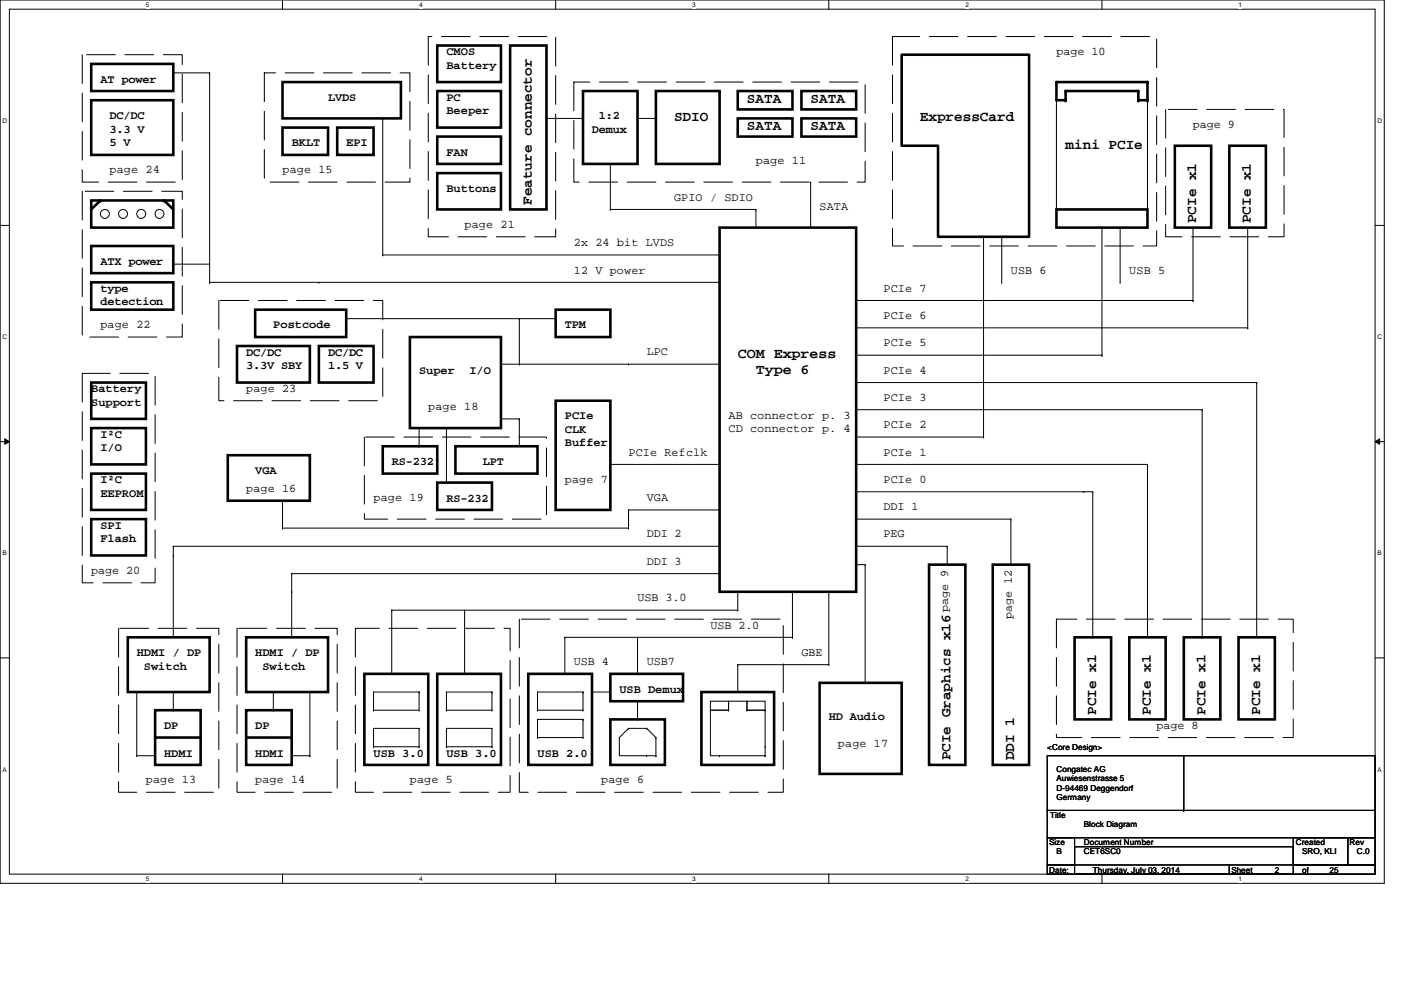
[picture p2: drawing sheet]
<svg xmlns="http://www.w3.org/2000/svg" width="297mm" height="210mm" viewBox="0 0 297 210" stroke-linecap="round" stroke-linejoin="round" font-family="sans-serif">
<path d="M0 0h293.5v187.3h-293.5zM2 1.9h289.5v183.4h-289.5z" fill="none" stroke="#000" stroke-width=".21"/>
<g fill="#fff">
<path d="M30.9 .2h.8v1.5h-.8z"/>
<path d="M30.9 185.5h.8v1.6h-.8z"/>
</g>
<path d="M59.9 0v1.9M59.9 185.3v2" fill="none" stroke="#000" stroke-width=".21"/>
<g fill="#fff">
<path d="M88.9 .2h.7v1.5h-.7z"/>
<path d="M88.9 185.5h.7v1.6h-.7z"/>
</g>
<path d="M117.8 0v1.9M117.8 185.3v2" fill="none" stroke="#000" stroke-width=".21"/>
<g fill="#fff">
<path d="M146.8 .2h.7v1.5h-.7z"/>
<path d="M146.8 185.5h.7v1.6h-.7z"/>
</g>
<path d="M175.7 0v1.9M175.7 185.3v2" fill="none" stroke="#000" stroke-width=".21"/>
<g fill="#fff">
<path d="M204.7 .2h.7v1.5h-.7z"/>
<path d="M204.7 185.5h.7v1.6h-.7z"/>
</g>
<path d="M233.6 0v1.9M233.6 185.3v2" fill="none" stroke="#000" stroke-width=".21"/>
<g fill="#fff">
<path d="M262.6 .2h.8v1.5h-.8z"/>
<path d="M262.6 185.5h.8v1.6h-.8z"/>
<path d="M.5 24.8h1v1.6h-1z"/>
<path d="M292.1 24.8h.9v1.6h-.9z"/>
<path d="M.5 70.7h1v1.5h-1z"/>
<path d="M292.1 70.7h.9v1.5h-.9z"/>
</g>
<path d="M0 47.8h2M291.5 47.8h2" fill="none" stroke="#000" stroke-width=".21"/>
<g fill="#fff">
<path d="M.5 116.5h.9v1.6h-.9z"/>
<path d="M292.1 116.5h.8v1.6h-.8z"/>
</g>
<path d="M0 93.6h2M1 93l1 .6-1 .6zM291.5 93.6l1-.6v1.2zM291.5 93.6h2" fill="none" stroke="#000" stroke-width=".21"/>
<path d="M1 93l1 .6-1 .6zM291.5 93.6l1-.6v1.2z" fill="#000"/>
<g fill="#fff">
<path d="M.5 162.4h.9v1.5h-.9z"/>
<path d="M292.1 162.4h.8v1.5h-.8z"/>
</g>
<g fill="none" stroke="#000" stroke-width=".21">
<path d="M36.7 15.5h7.7M44.4 15.5h.1M44.4 15.5v44.4M81.1 25.1h.1M81.1 25.1v29M115.9 25.1h.1M115.9 25.1h7.7M129.4 34.8v9.6M135.2 25.1h3.9M139.1 25.1h.1M171.9 38.6h.1M171.9 38.6v9.7"/>
<path d="M224 21.3h.1M224 21.3v23.1M243.3 21.3h.1M243.3 21.3v23.1M36.7 56h7.7M44.4 59.9h.1M44.4 56h.1M44.4 59.9h108.2M67.6 59.9h.1M81.1 54.1h.1M81.1 54.1h71.5M129.4 44.4h.1"/>
<path d="M129.4 44.4h30.9M160.3 44.4h.1M160.3 48.3h.1M160.3 44.4v3.9M208.5 50.2h.1M208.5 50.2v42.5M212.4 59.9h.1M212.4 50.2v9.7M233.6 48.3v27M237.5 59.9h.1M237.5 48.3v11.6M252.9 48.3v15.4"/>
<path d="M264.5 48.3v21.2M73.4 67.6h44.4M106.2 77.2h46.4M110.1 67.6h.1M110.1 77.2h.1M110.1 67.6v9.6M117.8 67.6h.1M133.3 77.2h.1M152.6 77.2h.1M181.5 75.3h52.1M181.5 69.5h83M181.5 63.7h71.4"/>
<path d="M233.6 75.3h.1M252.9 63.7h.1M264.5 69.5h.1M88.9 94.6h.1M88.9 90.8v3.8M94.7 90.8v11.5M106.2 88.8h3.9M110.1 88.8h.1M110.1 88.8v5.8M129.4 98.5h23.2M152.6 98.5h.1M181.5 81.1h.1"/>
<path d="M181.5 98.5h61.8M181.5 92.7h27M181.5 86.9h73.4M181.5 81.1h84.9M208.5 92.7h.1M243.3 98.5h.1M243.3 98.5v36.6M254.9 86.9h.1M254.9 86.9v48.2M266.4 81.1h.1M266.4 81.1v54M36.7 117.8h.1"/>
<path d="M36.7 115.8h.1M36.7 115.8h115.9M36.7 115.8v19.3M59.9 112h.1M59.9 106.2v5.8M59.9 112h73.4M94.7 102.3h.1M133.3 112h.1M133.3 108.1h.1M133.3 108.1v3.9M133.3 108.1h19.3M152.6 115.8h.1"/>
<path d="M152.6 108.1h.1M181.5 115.8h19.3M181.5 110.1h32.8M181.5 104.3h50.2M181.5 119.7h1.9M183.4 119.7h.1M183.4 119.7v25.1M200.8 115.8h.1M200.8 119.7h.1M200.8 115.8v3.9M214.3 110.1h.1M214.3 119.7h.1"/>
<path d="M214.3 110.1v9.6M229.8 104.3h.1M231.7 104.3h.1M231.7 104.3v30.8M0 139.5h2M61.8 125.5h.1M61.8 121.6h.1M61.8 121.6v13.5M61.8 121.6h90.8M83.1 129.4h.1M83.1 129.4h73.3M83.1 129.4v13.5"/>
<path d="M98.5 129.4h.1M98.5 129.4v13.5M119.8 135.1h.1M119.8 135.1v7.8M119.8 135.1h48.2M135.2 139h.1M135.2 135.1h.1M135.2 135.1v7.8M152.6 121.6h.1M156.4 129.4h.1M156.4 125.5v3.9M168 135.1h.1"/>
<path d="M168 125.5v9.6M175.7 125.5h.1M175.7 125.5v15.4M231.7 135.1h.1M254.9 135.1h.1M291.5 139.5h2M29 146.7v13.5M36.7 150.6h.1M36.7 146.7v3.9M58 150.6h.1M58 146.7v3.9M65.7 146.7v13.5"/>
<path d="M79.2 150.6h.1M79.2 158.3h.1M79.2 150.6h9.7M79.2 158.3h9.7M88.9 146.7h.1M88.9 150.6h.1M88.9 154.4h.1M88.9 158.3h.1M88.9 146.7h-9.7v3.9M88.9 154.4h-9.7v3.9M88.9 146.7v3.9M88.9 154.4v3.9"/>
<path d="M94.7 150.6h.1M94.7 158.3h.1M94.7 150.6h9.6M94.7 158.3h9.6M104.3 146.7h.1M104.3 150.6h.1M104.3 154.4h.1M104.3 158.3h.1M104.3 146.7h-9.6v3.9M104.3 154.4h-9.6v3.9M104.3 146.7v3.9M104.3 154.4v3.9"/>
<path d="M114 150.6h.1M114 156.4h.1M114 150.6h9.6M114 156.4h9.6M123.6 150.6h.1M123.6 146.7h.1M123.6 156.4h.1M123.6 152.5h.1M123.6 146.7h-9.6v3.9M123.6 152.5h-9.6v3.9M123.6 146.7v3.9M123.6 152.5v3.9"/>
<path d="M125.5 146.7h3.9M129.4 146.7h.1M131.3 156.4h.1M131.3 156.4v3.8h7.8M133.3 154.4h.1M133.3 154.4h3.8M133.3 154.4l-2 2M135.2 152.5h.1M135.2 148.7v3.8M137.1 154.4h.1M137.1 154.4l2 2M139.1 156.4h.1"/>
<path d="M139.1 156.4v3.8M150.6 148.7h3.9v1.9h-3.9zM150.6 150.6h.1M150.6 150.6v9.6h11.6M150.6 150.6h3.9M154.5 150.6h.1M154.5 148.7h.1M154.5 148.7v1.9M154.5 148.7h3.9M156.4 140.9h.1M156.4 140.9v5.8M156.4 140.9h19.3"/>
<path d="M158.4 148.7h3.8v1.9h-3.8zM158.4 148.7h.1M158.4 150.6h.1M158.4 150.6h3.8M158.4 148.7v1.9M162.2 150.6h.1M162.2 158.3h.1M162.2 150.6v9.6M175.7 140.9h.1M183.4 144.8h.1M29 160.2h.1M29 160.2h3.9"/>
<path d="M32.9 160.2h.1M61.8 160.2h3.9M65.7 160.2h.1M137.1 160.2h.1M139.1 160.2h.1M152.6 160.2h.1M162.2 160.2h.1M222 160.2h69.5v11.6h-69.5zM222 171.8h69.5v5.8h-69.5zM222 177.6h5.8v5.8h-5.8zM227.8 179.5h46.4v5.8h-46.4zM251 171.8h.1"/>
<path d="M251 160.2v11.6M274.2 177.6h11.5v5.8h-11.5zM285.7 177.6h5.8v5.8h-5.8zM222 183.4h38.6v1.9h-38.6zM260.6 183.4h30.9v1.9h-30.9z"/>
<circle cx="22.2" cy="45.4" r=".95"/>
<circle cx="26.1" cy="45.4" r=".95"/>
<circle cx="29.9" cy="45.4" r=".95"/>
<circle cx="33.8" cy="45.3" r=".94"/>
</g>
<g fill="none" stroke="#000" stroke-width=".55">
<path d="M19.3 13.5h17.4v5.8h-17.4zM59.9 17.4h25.1v7.7h-25.1zM92.7 9.7h13.5v7.7h-13.5zM92.7 19.3h13.5v7.8h-13.5zM108.2 9.7h7.7v34.7h-7.7zM123.6 19.3h11.6v15.5h-11.6zM139.1 19.3h13.5v15.5h-13.5zM156.4 19.3h11.6v3.9h-11.6zM169.9 19.3h11.6v3.9h-11.6zM191.2 11.6h27v38.6h-19.3v-19.3h-7.7zM224 17.4h19.3v3.9h-2v-2h-15.4v2h-1.9zM19.3 21.3h17.4v11.6h-17.4z"/>
<path d="M59.9 27.1h9.7v5.8h-9.7zM71.5 27.1h7.7v5.8h-7.7zM92.7 29h13.5v5.8h-13.5zM92.7 36.7h13.5v7.7h-13.5zM156.4 25.1h11.6v3.9h-11.6zM169.9 25.1h11.6v3.9h-11.6zM249.1 30.9h7.7v17.4h-7.7zM260.6 30.9h7.8v17.4h-7.8zM19.3 42.5h17.4v5.8h-17.4zM19.3 52.2h17.4v5.7h-17.4zM19.3 59.9h17.4v5.8h-17.4zM21.3 42.5l-2 1.9"/>
<path d="M34.8 42.5l1.9 1.9M152.6 48.3h28.9v77.2h-28.9zM224 44.4h19.3v3.9h-19.3zM50.2 73.4h15.5v7.7h-15.5zM54.1 65.7h19.3v5.8h-19.3zM67.6 73.4h11.6v7.7h-11.6zM86.9 71.5h19.3v19.3h-19.3zM117.8 65.7h11.6v5.8h-11.6zM19.3 90.8h11.6v7.7h-11.6zM19.3 81.1h11.6v7.7h-11.6zM48.3 96.5h17.4v9.7h-17.4zM81.1 94.6h11.6v5.8h-11.6z"/>
<path d="M96.6 94.6h17.4v5.8h-17.4zM117.8 85h11.6v23.1h-11.6zM19.3 110.1h11.6v7.7h-11.6zM19.3 100.4h11.6v7.7h-11.6zM92.7 102.3h11.6v5.8h-11.6zM197 119.7h7.7v42.5h-7.7zM210.5 119.7h7.7v42.5h-7.7zM27.1 135.1h17.3v11.6h-17.3zM52.2 135.1h17.4v11.6h-17.4zM227.8 135.1h7.8v17.4h-7.8zM239.4 135.1h7.7v17.4h-7.7zM251 135.1h7.7v17.4h-7.7z"/>
<path d="M262.6 135.1h7.7v17.4h-7.7zM32.9 150.6h9.6v11.6h-9.6zM32.9 156.4h9.6M52.2 150.6h9.6v11.6h-9.6zM52.2 156.4h9.6M77.3 142.9h13.5v19.3h-13.5zM92.7 142.9h13.5v19.3h-13.5zM112 142.9h13.5v19.3h-13.5zM129.4 152.5h11.6v9.7h-11.6zM129.4 142.9h15.4v5.8h-15.4zM148.7 146.7h15.4v15.5h-15.4zM173.8 144.8h17.4v19.3h-17.4z"/>
</g>
<g fill="#000">
<circle cx="224" cy="17.4" r=".28"/>
<circle cx="225.9" cy="19.3" r=".28"/>
<circle cx="241.3" cy="19.3" r=".28"/>
<circle cx="243.3" cy="17.4" r=".28"/>
<circle cx="225.9" cy="21.3" r=".28"/>
<circle cx="241.3" cy="21.3" r=".28"/>
<circle cx="243.3" cy="21.3" r=".28"/>
<circle cx="21.3" cy="42.5" r=".28"/>
<circle cx="34.8" cy="42.5" r=".28"/>
<circle cx="42.5" cy="156.4" r=".28"/>
<circle cx="61.8" cy="156.4" r=".28"/>
</g>
<g fill="none" stroke="#000" stroke-width=".21" stroke-dasharray="6.1 2">
<path d="M17.4 11.6h21.2v27h-21.2zM56 15.5h30.9v23.1h-30.9zM90.8 7.7h27v42.5h-27zM121.7 17.4h61.7v21.2h-61.7zM189.2 7.7h56v44.5h-56zM247.1 23.2h25.1v27h-25.1zM17.4 40.6h21.2v30.9h-21.2zM17.4 79.2h15.5v44.4h-15.5zM46.4 63.7h34.7v21.3h-34.7zM77.3 92.7h38.6v17.4h-38.6zM25.1 133.2h21.3v34.8h-21.3zM50.2 133.2h21.3v34.8h-21.3z"/>
<path d="M75.3 133.2h32.9v34.8h-32.9zM110.1 131.3h56v36.7h-56zM224 131.3h50.2v25.1h-50.2z"/>
</g>
<g font-size="3">
<text x="158.4" y="21.8">SATA</text>
<text x="171.9" y="21.8">SATA</text>
<text x="142.9" y="25.7">SDIO</text>
<text x="158.4" y="27.6">SATA</text>
<text x="171.9" y="27.6">SATA</text>
<text x="195" y="25.7">ExpressCard</text>
<text x="225.9" y="31.5">mini PCIe</text>
<text x="112.7" y="43.4" transform="rotate(-90 112.7 43.4)">Feature connector</text>
<text x="253.6" y="47.3" transform="rotate(-90 253.6 47.3)">PCIe x1</text>
<text x="265.2" y="47.3" transform="rotate(-90 265.2 47.3)">PCIe x1</text>
<text x="156.4" y="75.9">COM Express</text>
<text x="160.2" y="79.4">Type 6</text>
<text x="232.4" y="151.6" transform="rotate(-90 232.4 151.6)">PCIe x1</text>
<text x="244" y="151.6" transform="rotate(-90 244 151.6)">PCIe x1</text>
<text x="255.6" y="151.6" transform="rotate(-90 255.6 151.6)">PCIe x1</text>
<text x="267.2" y="151.6" transform="rotate(-90 267.2 151.6)">PCIe x1</text>
<text x="201.5" y="161.2" transform="rotate(-90 201.5 161.2)">PCIe Graphics x16</text>
<text x="215" y="161.2" transform="rotate(-90 215 161.2)">DDI 1</text>
</g>
<g font-size="2.5">
<text x="94.7" y="11.7">CMOS</text>
<text x="224" y="11.6">page 10</text>
<text x="21.3" y="17.5">AT power</text>
<text x="94.7" y="14.6">Battery</text>
<text x="69.6" y="21.4">LVDS</text>
<text x="94.7" y="21.4">PC</text>
<text x="23.2" y="25.3">DC/DC</text>
<text x="23.2" y="28.1">3.3 V</text>
<text x="94.7" y="24.2">Beeper</text>
<text x="125.5" y="28.1">Demux</text>
<text x="127" y="25.3">1:2</text>
<text x="252.9" y="27.1">page 9</text>
<text x="23.2" y="30.9">5 V</text>
<text x="61.8" y="31">BKLT</text>
<text x="73.4" y="31">EPI</text>
<text x="94.7" y="33">FAN</text>
<text x="160.3" y="34.8">page 11</text>
<text x="23.2" y="36.7">page 24</text>
<text x="59.9" y="36.7">page 15</text>
<text x="94.7" y="40.7">Buttons</text>
<text x="142.9" y="42.5">GPIO / SDIO</text>
<text x="173.8" y="44.5">SATA</text>
<text x="98.5" y="48.3">page 21</text>
<text x="121.7" y="52.2">2x 24 bit LVDS</text>
<text x="21.3" y="56.1">ATX power</text>
<text x="121.7" y="58">12 V power</text>
<text x="214.3" y="58">USB 6</text>
<text x="239.4" y="58">USB 5</text>
<text x="21.3" y="61.9">type</text>
<text x="21.3" y="64.8">detection</text>
<text x="187.3" y="61.8">PCIe 7</text>
<text x="21.3" y="69.6">page 22</text>
<text x="58" y="69.6">Postcode</text>
<text x="119.8" y="69.6">TPM</text>
<text x="187.3" y="67.6">PCIe 6</text>
<text x="52.2" y="75.4">DC/DC</text>
<text x="69.6" y="75.4">DC/DC</text>
<text x="137.1" y="75.4">LPC</text>
<text x="187.3" y="73.4">PCIe 5</text>
<text x="19.3" y="83.2">Battery</text>
<text x="52.2" y="78.3">3.3V SBY</text>
<text x="52.2" y="83.1">page 23</text>
<text x="69.6" y="78.3">1.5 V</text>
<text x="88.9" y="79.3">Super</text>
<text x="99.5" y="79.3">I/O</text>
<text x="187.3" y="79.2">PCIe 4</text>
<text x="19.3" y="86">Support</text>
<text x="90.8" y="87">page 18</text>
<text x="119.8" y="88.9">PCIe</text>
<text x="154.5" y="88.9">AB connector p. 3</text>
<text x="187.3" y="85">PCIe 3</text>
<text x="21.3" y="92.8">I²C</text>
<text x="21.3" y="95.7">I/O</text>
<text x="119.8" y="91.8">CLK</text>
<text x="119.8" y="94.6">Buffer</text>
<text x="154.5" y="91.5">CD connector p. 4</text>
<text x="187.3" y="90.8">PCIe 2</text>
<text x="54.1" y="100.5">VGA</text>
<text x="83.1" y="98.6">RS-232</text>
<text x="102.4" y="98.6">LPT</text>
<text x="133.3" y="96.6">PCIe Refclk</text>
<text x="187.3" y="96.6">PCIe 1</text>
<text x="21.3" y="102.5">I²C</text>
<text x="21.3" y="105.3">EEPROM</text>
<text x="52.2" y="104.3">page 16</text>
<text x="79.2" y="106.3">page 19</text>
<text x="94.7" y="106.3">RS-232</text>
<text x="119.8" y="102.4">page 7</text>
<text x="137.1" y="106.3">VGA</text>
<text x="187.3" y="102.4">PCIe 0</text>
<text x="21.3" y="112.1">SPI</text>
<text x="137.1" y="114">DDI 2</text>
<text x="187.3" y="114">PEG</text>
<text x="187.3" y="108.2">DDI 1</text>
<text x="21.3" y="115">Flash</text>
<text x="137.1" y="119.8">DDI 3</text>
<text x="19.3" y="121.7">page 20</text>
<text x="135.2" y="127.5">USB 3.0</text>
<text x="201" y="129.8" transform="rotate(-90 201 129.8)">page 9</text>
<text x="214.5" y="131.3" transform="rotate(-90 214.5 131.3)">page 12</text>
<text x="150.6" y="133.3">USB 2.0</text>
<text x="29" y="139.1">HDMI / DP</text>
<text x="30.5" y="142">Switch</text>
<text x="54.1" y="139.1">HDMI / DP</text>
<text x="55.6" y="142">Switch</text>
<text x="121.7" y="141">USB 4</text>
<text x="137.1" y="141">USB7</text>
<text x="169.9" y="139.1">GBE</text>
<text x="131.3" y="146.9">USB Demux</text>
<text x="34.8" y="154.6">DP</text>
<text x="54.1" y="154.6">DP</text>
<text x="175.7" y="152.7">HD Audio</text>
<text x="245.2" y="154.5">page 8</text>
<text x="34.8" y="160.4">HDMI</text>
<text x="54.1" y="160.4">HDMI</text>
<text x="79.2" y="160.4">USB 3.0</text>
<text x="94.7" y="160.4">USB 3.0</text>
<text x="114" y="160.4">USB 2.0</text>
<text x="177.7" y="158.4">page 17</text>
<text x="30.9" y="166.1">page 13</text>
<text x="54.1" y="166.1">page 14</text>
<text x="86.9" y="166.1">page 5</text>
<text x="127.5" y="166.1">page 6</text>
</g>
<g font-size="1.7">
<text x="222" y="159">&lt;Core Design&gt;</text>
<text x="224" y="163.8">Congatec AG</text>
<text x="224" y="165.7">Auwiesenstrasse 5</text>
<text x="224" y="167.6">D-94469 Deggendorf</text>
<text x="222.6" y="173.4">Title</text>
<text x="224" y="169.6">Germany</text>
<text x="222.5" y="179.2">Size</text>
<text x="229.8" y="179.2">Document Number</text>
<text x="229.8" y="175.3">Block Diagram</text>
<text x="274.7" y="179.2">Created</text>
<text x="286.1" y="179.2">Rev</text>
<text x="222.5" y="185">Date:</text>
<text x="224" y="181.1">B</text>
<text x="229.8" y="181.1">CET6SC0</text>
<text x="231.7" y="185">Thursday, July 03, 2014</text>
<text x="261.1" y="185">Sheet</text>
<text x="270.3" y="185">2</text>
<text x="276.1" y="181.1">SRO, KLI</text>
<text x="276.1" y="185">of</text>
<text x="281.9" y="185">25</text>
<text x="287.7" y="181.1">C.0</text>
</g>
<g font-size="1.4">
<text x="30.9" y="1.4">5</text>
<text x="88.9" y="1.4">4</text>
<text x="146.8" y="1.4">3</text>
<text x="204.7" y="1.4">2</text>
<text x="262.6" y="1.4">1</text>
<text x=".5" y="26.1">D</text>
<text x="292.1" y="26.1">D</text>
<text x=".5" y="71.9">C</text>
<text x="292.1" y="71.9">C</text>
<text x=".5" y="117.8">B</text>
<text x="292.1" y="117.8">B</text>
<text x=".5" y="163.6">A</text>
<text x="292.1" y="163.6">A</text>
<text x="30.9" y="186.8">5</text>
<text x="88.9" y="186.8">4</text>
<text x="146.8" y="186.8">3</text>
<text x="204.7" y="186.8">2</text>
<text x="262.6" y="186.8">1</text>
</g>
</svg>
